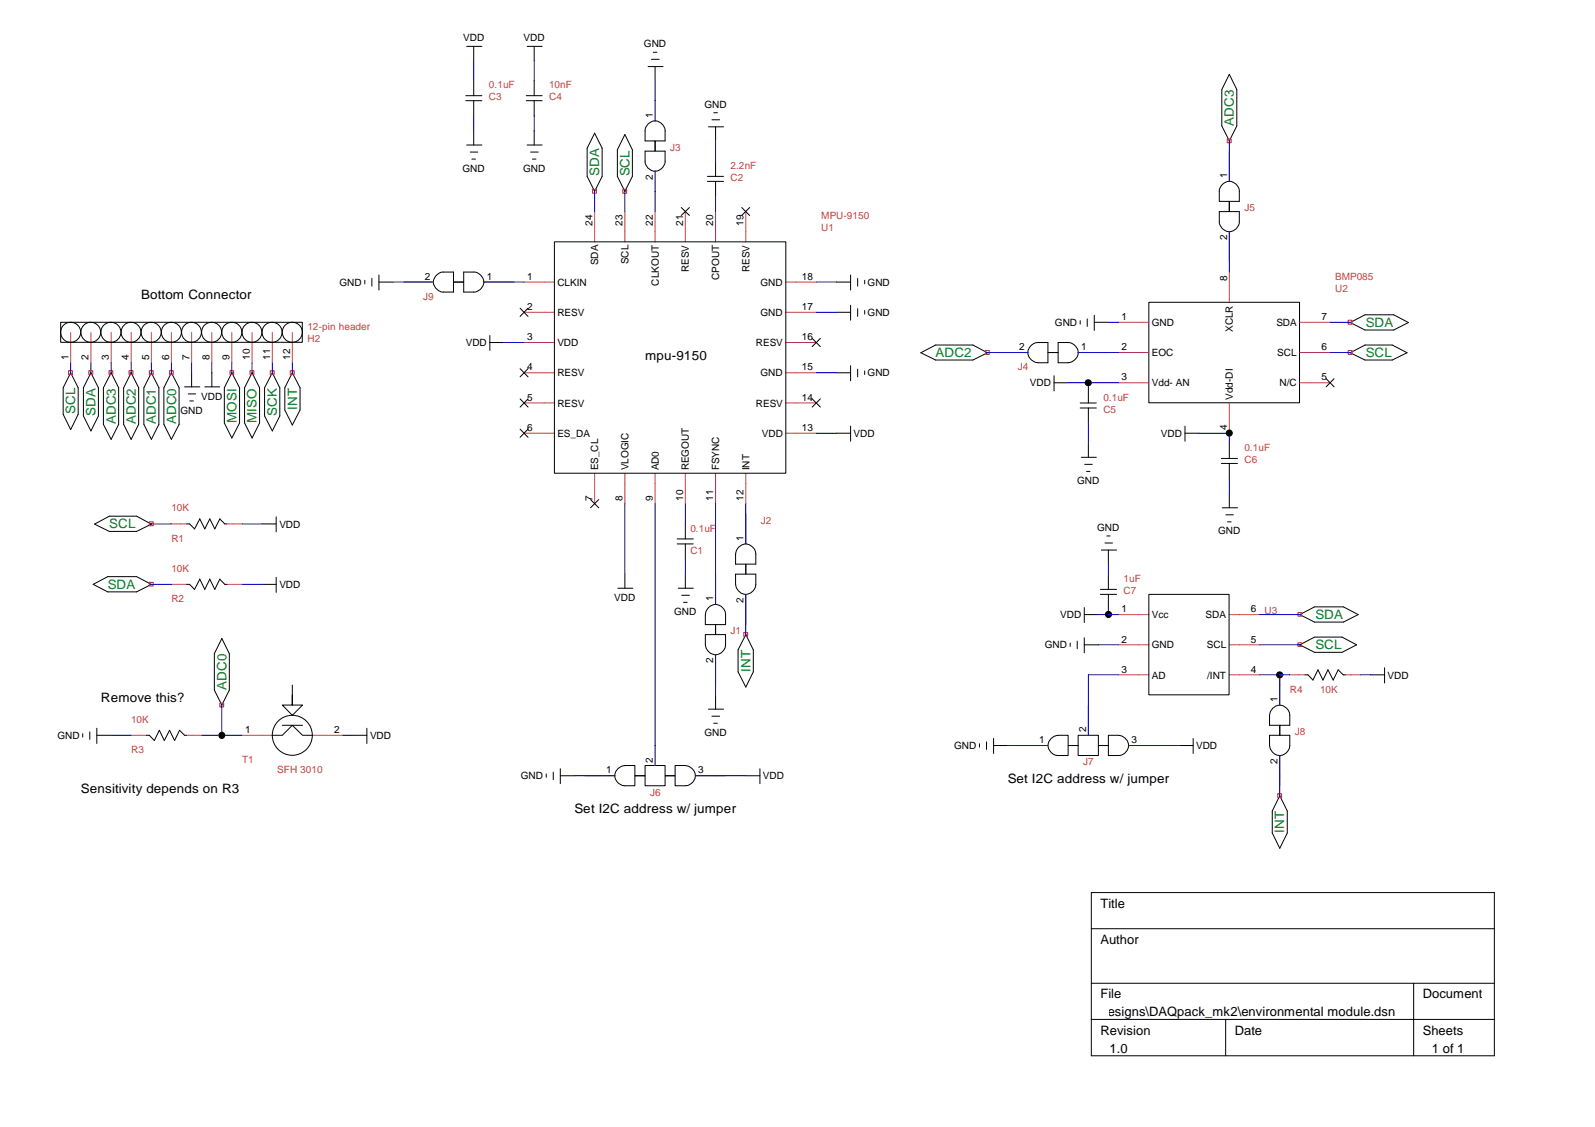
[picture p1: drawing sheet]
<svg xmlns="http://www.w3.org/2000/svg" width="297mm" height="210mm" viewBox="0 0 297 210" stroke-linecap="round" stroke-linejoin="round" font-family="sans-serif">
<g fill="none" stroke="#000" stroke-width=".19">
<path d="M86.7 18.8h3M86.7 17.8h3M86.9 8.6h2.8M88.2 8.6v2.7M88.2 15v2.8M88.2 18.8v2.8M98 18.8h3M98 17.8h3M98.2 8.6h2.8M99.5 8.6v2.7M99.5 15v2.8M99.5 18.8v2.8"/>
<path d="M120.7 12.4h2.8M121.3 11h1.5M121.7 9.7h.6M122 12.4v2.6M228.9 13.8l1.4 2.9v6.8l-1.4 2.7-1.4-2.7v-6.8zM86.9 27h2.8M87.6 28.3h1.4M87.9 29.6h.7M88.2 24.4v2.6M98.2 27h2.8M98.8 28.3h1.4M99.1 29.6h.7"/>
<path d="M99.5 24.4v2.6M110.7 24.8l1.4 2.8v5.3l-1.4 2.7-1.4-2.7v-5.3zM116.4 25.1l1.4 2.8v5l-1.4 2.7-1.4-2.7v-5zM120.6 23.2a1.86 1.86 0 0 1 2-.5 1.86 1.86 0 0 1 1.3 1.7v1.8h-1.9v2h1.9v1.8a1.86 1.86 0 0 1-1.9 1.9 1.86 1.86 0 0 1-1.9-1.9v-1.8h1.9v-2h-1.9v-2.1zM126.9 38.7l1.5 1.4M128.4 38.7l-1.5 1.4M131.7 33.8h3M131.7 32.9h3M131.9 23.6h2.8M132.6 22.3h1.4M132.9 21h.7M133.3 23.6v2.6"/>
<path d="M133.3 30v2.9M133.3 33.8v2.8M138.1 38.7l1.5 1.4M139.6 38.7l-1.5 1.4M227.7 34.2a1.86 1.86 0 0 1 2-.2 1.86 1.86 0 0 1 1.1 1.6v1.9h-1.9v1.9h1.9v1.9a1.86 1.86 0 0 1-1.9 1.8 1.86 1.86 0 0 1-1.8-1.8v-1.9h1.8v-1.9h-1.8v-2.2zM67.9 52.2v.7M69.3 51.9v1.4M70.6 51.2v2.8M70.6 52.5h2.6M81.2 51.4l1.1-.7h2.2v1.8h1.9v-1.8h1.8a1.86 1.86 0 0 1 1.9 1.8 1.86 1.86 0 0 1-1.9 1.9h-1.8v-1.9h-1.9v1.9h-1.9a1.86 1.86 0 0 1-1.7-1.1 1.86 1.86 0 0 1 .3-1.9zM96.9 57.4l1.4 1.5M98.3 57.4l-1.4 1.5"/>
<path d="M103.2 45h43.1v43.1h-43.1zM155.8 52.5h2.6M155.8 58.2h2.6M158.4 51.2v2.8M158.4 56.9v2.7M159.7 51.9v1.4M159.7 57.5v1.4M161 52.2v.7M161 57.8v.7M201.2 59.7v.7M202.5 59.4v1.4M203.8 58.7v2.9"/>
<path d="M213.9 56.3h28.1v18.7h-28.1zM11.3 60h45v3.8h-45zM13.2 69.4l1.4 2.8v5l-1.4 2.8-1.4-2.8v-5zM16.9 69.4l1.4 2.8v5.3l-1.4 2.8-1.4-2.8v-5.3zM20.7 69.4l1.4 2.8v6.8l-1.4 2.8-1.4-2.8v-6.8zM24.4 69.4l1.4 2.8v6.8l-1.4 2.8-1.4-2.8v-6.8zM28.2 69.4l1.4 2.8v6.8l-1.4 2.8-1.4-2.8v-6.8zM31.9 69.4l1.5 2.8v6.8l-1.5 2.8-1.4-2.8v-6.8zM34.4 72.1h2.8M35 73.4h1.4M35.3 74.7h.7M35.7 69.4v2.7"/>
<path d="M38.1 72.1h2.8M39.5 69.4v2.7M43.2 69.4l1.4 2.8v6.6l-1.4 2.8-1.4-2.8v-6.6zM46.9 69.4l1.4 2.8v6.6l-1.4 2.8-1.4-2.8v-6.6zM50.7 69.4l1.4 2.8v5.3l-1.4 2.8-1.4-2.8v-5.3zM54.4 69.4l1.5 2.8v4.2l-1.5 2.8-1.4-2.8v-4.2zM91.2 62.5v2.8M91.2 63.8h2.6M96.9 68.7l1.4 1.5M96.9 74.3l1.4 1.5M96.9 79.9l1.4 1.5M98.3 68.7l-1.4 1.5"/>
<path d="M98.3 74.3l-1.4 1.5M98.3 79.9l-1.4 1.5M151.3 74.3l1.5 1.5M151.3 63l1.5 1.6M152.8 74.3l-1.5 1.5M152.8 63l-1.5 1.6M155.8 69.4h2.6M158.4 68.1v2.8M158.4 79.4v2.8M159.7 68.7v1.5M161 69.1v.7M171.5 65.7l2.7-1.4h7l2.7 1.4-2.7 1.4h-7z"/>
<path d="M192.1 64.3l.8-.5h2.3v1.9h1.9v-1.9h1.8a1.88 1.88 0 0 1 1.9 1.9 1.88 1.88 0 0 1-1.9 1.9h-1.8v-1.9h-1.9v1.9h-1.9a1.88 1.88 0 0 1-1.7-1.3 1.88 1.88 0 0 1 .5-2zM196.3 70v2.8M196.3 71.3h2.6M201.2 75.1h3M201.2 76h3M202.7 72.2v2.9M202.7 76v2.8M203.8 60h2.6M220.7 79.4v2.8M247 70.5l1.5 1.6M248.5 70.5l-1.5 1.6M251.5 60.1l2.7-1.5h5.3l2.8 1.5-2.8 1.4h-5.3z"/>
<path d="M251.5 65.7l2.7-1.4h5.1l2.7 1.4-2.7 1.4h-5.1zM17.6 97.6l2.8-1.5h5l2.8 1.5-2.8 1.4h-5zM34.8 97.6h.5l.9 .9 1-1.9 .9 1.9 1-1.9 .9 1.9 .9-1.9 1 1h.3M48.8 97.6h2.6M51.4 96.3v2.8M110 93l1.5 1.6M111.5 93l-1.5 1.6M127.6 97.6v2.8M155.8 80.7h2.6M201.4 85.2h2.8M202 86.5h1.4M202.3 87.8h.7"/>
<path d="M202.7 82.5v2.7M206.1 99.8h.7M220.7 80.7h2.6M227.5 86.3h3M227.5 85.4h3M227.6 94.6h2.9M228.3 95.9h1.4M228.6 97.2h.7M228.9 82.5v2.9M228.9 86.3v2.8M228.9 91.9v2.7M17.4 108.8l2.7-1.4h5.3l2.8 1.4-2.8 1.4h-5.3z"/>
<path d="M34.8 108.8h.5l.9 1 1-1.9 .9 1.9 1-1.9 .9 1.9 .9-1.9 1 .9h.3M41.3 118.9l1.4 2.9v6.7l-1.4 2.8-1.4-2.8v-6.7zM48.8 108.8h2.6M51.4 107.5v2.8M115.1 109.6h2.8M116.4 106.9v2.7M126.1 101.3h3M126.1 100.4h3M126.3 109.6h2.8M127 110.9h1.4M127.3 112.2h.7M127.6 101.3v2.8"/>
<path d="M127.6 106.9v2.7M131.9 113.2a1.86 1.86 0 0 1 2.1-.5 1.86 1.86 0 0 1 1.1 1.8v1.8h-1.8v1.9h1.8v1.9a1.88 1.88 0 0 1-1.9 1.9 1.88 1.88 0 0 1-1.8-1.9v-1.9h1.9v-1.9h-1.9v-2.1zM137.6 101.9a1.86 1.86 0 0 1 2-.4 1.86 1.86 0 0 1 1.2 1.7v1.9h-1.9v1.8h1.9v1.9a1.88 1.88 0 0 1-1.9 1.9 1.88 1.88 0 0 1-1.9-1.9v-1.9h1.9v-1.8h-1.9v-2.2zM138.9 118.2l1.4 2.8v4.1l-1.4 2.9-1.4-2.9v-4.1zM199.3 119.8v.6M200.6 119.4v1.4M201.9 113.2v2.8M201.9 118.8v2.8M201.9 114.5h2.7M204.9 110.7h3M204.9 109.8h3M205.1 102.4h2.8"/>
<path d="M205.8 101.1h1.4M206.4 102.4v2.7M206.4 106.9v2.9M206.4 110.7v2.8M213.9 110.7h15v18.7h-15zM242.1 114.5l2.7-1.5h5.4l2.7 1.5-2.7 1.4h-5.4zM15.4 136.7v.6M16.7 136.3v1.4M18 136.9h2.7M18 135.6v2.9M27.3 136.9h.5l.9 1 1-1.9 .9 1.9 1-1.9 .9 1.9 .9-1.9 1 .9h.4M50.7 136.9h1.9l1.8-1.8 1.9 1.8h1.9"/>
<path d="M52.6 135.1h3.7M54.4 127.6v3.7h-1.8l1.8 1.9 1.9-1.9h-1.9v-1.8M65.7 136.9h2.6M68.3 135.6v2.9M131.9 132.1h2.8M132.6 133.4h1.4M132.9 134.7h.7M133.3 129.5v2.6M182.4 138.5v.6M183.7 138.2v1.4M185 137.5v2.8M185 138.9h2.7"/>
<path d="M195.7 137.5l1.1-.5 2.1-.1v2h1.9v-2h3.8v2h1.8v-2h1.9a1.88 1.88 0 0 1 1.9 1.9 1.88 1.88 0 0 1-1.9 1.9h-1.9v-1.8h-1.8v1.8h-3.8v-1.8h-1.9v1.8h-1.8a1.86 1.86 0 0 1-1.8-1.1 1.86 1.86 0 0 1 .4-2.1zM201.9 120.1h2.7M219.6 138.9h2.6M222.2 137.5v2.8M237 131.9a1.86 1.86 0 0 1 2-.4 1.86 1.86 0 0 1 1.2 1.7v1.9h-1.9v1.8h1.9v2a1.88 1.88 0 0 1-1.9 1.8 1.88 1.88 0 0 1-1.9-1.8v-2h1.9v-1.8h-1.9l.1-2.2zM242.1 120.1l2.7-1.4h5.1l2.7 1.4-2.7 1.4h-5.1zM243 125.7h.6l.9 1 .9-1.9 1 1.9 .9-1.9 1 1.9 .9-1.9 .9 .9h.4M255.2 125.7h2.6M257.8 124.4v2.8M101.7 144.1v.7M103 143.8v1.4M104.3 143.2v2.8"/>
<path d="M104.3 144.5h2.7M115.1 143.2l1-.6h2.1v1.9h1.9v-1.9h3.8v1.9h1.8v-1.9h1.9a1.88 1.88 0 0 1 1.9 1.9 1.88 1.88 0 0 1-1.9 1.8h-1.9v-1.8h-1.8v1.8h-3.8v-1.8h-1.9v1.8h-1.8a1.87 1.87 0 0 1-1.7-1.1 1.87 1.87 0 0 1 .4-2zM138.9 144.5h2.6M141.5 143.2v2.8M238.3 148.2l1.4 2.8v4.2l-1.4 2.8-1.4-2.8v-4.2zM203.2 166.2h75.1v30.4h-75.1zM203.2 173h75.1M203.2 183.1h75.1M203.2 189.9h75.1M228.3 189.9v6.7M263.3 183.1v13.5"/>
<circle cx="13.2" cy="61.9" r="1.87"/>
<circle cx="16.9" cy="61.9" r="1.86"/>
<circle cx="20.6" cy="61.9" r="1.87"/>
<circle cx="24.4" cy="61.9" r="1.86"/>
<circle cx="28.1" cy="61.9" r="1.87"/>
<circle cx="31.9" cy="61.9" r="1.87"/>
<circle cx="35.6" cy="61.9" r="1.86"/>
<circle cx="39.4" cy="61.9" r="1.87"/>
<circle cx="43.2" cy="61.9" r="1.87"/>
<circle cx="46.9" cy="61.9" r="1.86"/>
<circle cx="50.7" cy="61.9" r="1.87"/>
<circle cx="54.4" cy="61.9" r="1.87"/>
<circle cx="202.7" cy="71.3" r=".56"/>
<circle cx="228.9" cy="80.7" r=".56"/>
<circle cx="206.4" cy="114.4" r=".57"/>
<circle cx="41.3" cy="137" r=".56"/>
<circle cx="54.4" cy="136.9" r="3.7"/>
<circle cx="238.3" cy="125.7" r=".57"/>
</g>
<g fill="none" stroke="#f00" stroke-width=".19">
<path d="M110.4 35.3h.7v.7h-.7zM116 35.3h.7v.7h-.7zM228.6 25.9h.7v.7h-.7zM251.1 59.6h.7v.8h-.7zM12.8 69h.7v.8h-.7zM16.5 69h.8v.8h-.8zM20.3 69h.7v.8h-.7zM24 69h.8v.8h-.8zM27.8 69h.7v.8h-.7zM31.6 69h.7v.8h-.7zM42.8 69h.7v.8h-.7zM46.6 69h.7v.8h-.7z"/>
<path d="M50.3 69h.8v.8h-.8zM54.1 69h.7v.8h-.7zM183.6 65.3h.6v.7h-.6zM251.1 65.3h.7v.7h-.7zM27.8 97.2h.7v.7h-.7zM27.8 108.5h.7v.6h-.7zM138.5 117.8h.7v.7h-.7zM241.7 114.1h.7v.7h-.7zM241.7 119.7h.7v.7h-.7zM40.9 131h.8v.7h-.8zM238 147.8h.7v.7h-.7z"/>
</g>
<g fill="none" stroke="#c04040" stroke-width=".19">
<path d="M122 16.9v5.6M110.7 39.4v5.6M116.4 39.4v5.6M122 31.9v5.6M122 39.4v5.6M127.6 39.4v5.6M133.3 39.4v5.6M138.9 39.4v5.6M228.9 28.2v5.6M75.1 52.5h5.6M90.1 52.5h5.6M97.6 52.5h5.6"/>
<path d="M97.6 58.2h5.6M146.4 52.5h5.6M146.4 58.2h5.6M228.9 43.1v5.7M228.9 50.7v5.6M13.2 61.9v5.7M16.9 61.9v5.7M20.7 61.9v5.7M24.4 61.9v5.7M28.2 61.9v5.7M31.9 61.9v5.7M35.7 61.9v5.7"/>
<path d="M39.5 61.9v5.7M43.2 61.9v5.7M46.9 61.9v5.7M50.7 61.9v5.7M54.4 61.9v5.7M97.6 63.8h5.6M97.6 69.4h5.6M97.6 75.1h5.6M146.4 63.8h5.6M146.4 69.4h5.6M146.4 75.1h5.6M185.8 65.7h5.6"/>
<path d="M200.8 65.7h5.6M208.3 60h5.6M208.3 65.7h5.6M208.3 71.3h5.6M228.9 75.1v5.6M242.1 60h5.6M242.1 65.7h5.6M242.1 71.3h5.6M31.9 97.6h2.9M42.2 97.6h2.9M97.6 80.7h5.6M110.7 88.2v5.6"/>
<path d="M116.4 88.2v5.6M122 88.2v5.6M127.6 88.2v5.6M133.3 88.2v5.6M138.9 88.2v5.6M138.9 95.7v5.6M146.4 80.7h5.6M31.9 108.8h2.9M42.2 108.8h2.9M133.3 106.9v5.7M138.9 110.7v5.6M208.3 114.5h5.6"/>
<path d="M228.9 114.5h5.7M24.4 136.9h2.9M34.8 136.9h2.7M45.1 136.9h5.6M58.2 136.9h5.6M122 136.9v5.7M133.3 122v5.6M189.5 138.9h5.7M202.7 131.3v5.6M208.3 120.1h5.6M208.3 125.7h5.6M210.2 138.9h5.6"/>
<path d="M228.9 120.1h5.7M228.9 125.7h5.7M238.3 125.7v5.6M240.2 125.7h2.8M250.5 125.7h2.8M108.9 144.5h5.6M129.5 144.5h5.6M238.3 140.7v5.6"/>
</g>
<g fill="none" stroke="#00f" stroke-width=".19">
<path d="M88.2 11.3v3.7M99.5 11.3v3.7M122 15v7.5M88.2 21.6v2.8M99.5 21.6v2.8M110.7 35.6v3.8M116.4 35.6v3.8M122 31.9v7.5M133.3 26.2v3.8M133.3 36.6v2.8M228.9 26.2v7.6M73.2 52.5h7.5"/>
<path d="M90.1 52.5h7.5M152 58.2h3.8M152 52.5h3.8M228.9 43.1v7.6M13.2 67.6v1.8M16.9 67.6v1.8M20.7 67.6v1.8M24.4 67.6v1.8M28.2 67.6v1.8M31.9 67.6v1.8M35.7 67.6v1.8M39.5 67.6v1.8"/>
<path d="M43.2 67.6v1.8M46.9 67.6v1.8M50.7 67.6v1.8M54.4 67.6v1.8M93.8 63.8h3.8M152 69.4h3.8M183.9 65.7h7.5M198.9 71.3h9.4M200.8 65.7h7.5M202.7 71.3v.9M202.7 78.8v3.7M206.4 60h1.9"/>
<path d="M247.7 60h3.8M247.7 65.7h3.8M28.2 97.6h3.7M45.1 97.6h3.7M116.4 93.8v13.1M122 93.8v48.8M127.6 93.8v3.8M133.3 93.8v18.8M138.9 93.8v7.5M152 80.7h3.8M223.3 80.7h5.6v1.8M228.9 89.1v2.8"/>
<path d="M28.2 108.8h3.7M45.1 108.8h3.7M127.6 104.1v2.8M138.9 110.7v7.5M204.6 114.5h3.7M206.4 105.1v1.8M206.4 113.5v1M234.6 114.5h7.5M20.7 136.9h3.7M37.5 136.9h7.6M41.3 131.3v5.6M63.8 136.9h1.9"/>
<path d="M133.3 122v7.5M187.7 138.9h7.5M204.6 120.1h3.7M208.3 125.7h-5.6v11.2M210.2 138.9h9.4M234.6 125.7h5.6M234.6 120.1h7.5M238.3 125.7v5.6M253.3 125.7h1.9M107 144.5h7.5M129.5 144.5h9.4M238.3 140.7v7.5"/>
</g>
<g fill="#000">
<circle cx="202.7" cy="71.3" r=".56"/>
<circle cx="228.9" cy="80.7" r=".56"/>
<circle cx="206.4" cy="114.4" r=".57"/>
<circle cx="41.3" cy="137" r=".56"/>
<circle cx="238.3" cy="125.7" r=".57"/>
</g>
<g font-size="2.4" fill="#008020">
<text x="229.8" y="23.5" transform="rotate(-90 229.8 23.5)">ADC3</text>
<text x="111.6" y="32.8" transform="rotate(-90 111.6 32.8)">SDA</text>
<text x="117.2" y="32.9" transform="rotate(-90 117.2 32.9)">SCL</text>
<text x="254.3" y="60.9">SDA</text>
<text x="174.2" y="66.5">ADC2</text>
<text x="254.3" y="66.5">SCL</text>
<text x="14" y="77.2" transform="rotate(-90 14 77.2)">SCL</text>
<text x="17.8" y="77.5" transform="rotate(-90 17.8 77.5)">SDA</text>
<text x="51.6" y="77.5" transform="rotate(-90 51.6 77.5)">SCK</text>
<text x="55.3" y="76.4" transform="rotate(-90 55.3 76.4)">INT</text>
<text x="21.5" y="79" transform="rotate(-90 21.5 79)">ADC3</text>
<text x="25.3" y="79" transform="rotate(-90 25.3 79)">ADC2</text>
<text x="29" y="79" transform="rotate(-90 29 79)">ADC1</text>
<text x="32.8" y="79" transform="rotate(-90 32.8 79)">ADC0</text>
<text x="44.1" y="78.8" transform="rotate(-90 44.1 78.8)">MOSI</text>
<text x="47.8" y="78.8" transform="rotate(-90 47.8 78.8)">MISO</text>
<text x="20.4" y="98.4">SCL</text>
<text x="20.1" y="109.7">SDA</text>
<text x="245" y="115.3">SDA</text>
<text x="139.7" y="125.1" transform="rotate(-90 139.7 125.1)">INT</text>
<text x="245" y="120.9">SCL</text>
<text x="42.2" y="128.5" transform="rotate(-90 42.2 128.5)">ADC0</text>
<text x="239.2" y="155.2" transform="rotate(-90 239.2 155.2)">INT</text>
</g>
<g font-size="2.4">
<text x="26.3" y="55.8">Bottom Connector</text>
<text x="120.1" y="67">mpu-9150</text>
<text x="18.8" y="130.8">Remove this?</text>
<text x="15.1" y="147.7">Sensitivity depends on R3</text>
<text x="187.7" y="145.8">Set I2C address w/ jumper</text>
<text x="107" y="151.4">Set I2C address w/ jumper</text>
<text x="204.9" y="169.1">Title</text>
<text x="204.9" y="175.8">Author</text>
<text x="204.9" y="185.9">File</text>
<text x="265" y="185.9">Document</text>
<text x="172.6" y="189.3">C:\Users\Jack Ruby\Dropbox\Designs\DAQpack_mk2\environmental module.dsn</text>
<text x="204.9" y="192.7">Revision</text>
<text x="206.6" y="196.1">1.0</text>
<text x="230" y="192.7">Date</text>
<text x="265" y="192.7">Sheets</text>
<text x="266.7" y="196.1">1 of 1</text>
</g>
<g font-size="1.9">
<text x="86.3" y="7.7">VDD</text>
<text x="97.5" y="7.7">VDD</text>
<text x="119.9" y="8.8">GND</text>
<text x="121.6" y="22" transform="rotate(-90 121.6 22)">1</text>
<text x="131.2" y="20">GND</text>
<text x="86.1" y="32">GND</text>
<text x="97.4" y="32">GND</text>
<text x="121.6" y="33.5" transform="rotate(-90 121.6 33.5)">2</text>
<text x="228.5" y="33.2" transform="rotate(-90 228.5 33.2)">1</text>
<text x="110.3" y="42.1" transform="rotate(-90 110.3 42.1)">24</text>
<text x="115.9" y="42.1" transform="rotate(-90 115.9 42.1)">23</text>
<text x="121.6" y="42.1" transform="rotate(-90 121.6 42.1)">22</text>
<text x="127.2" y="42.1" transform="rotate(-90 127.2 42.1)">21</text>
<text x="132.8" y="42.1" transform="rotate(-90 132.8 42.1)">20</text>
<text x="138.5" y="42.1" transform="rotate(-90 138.5 42.1)">19</text>
<text x="228.5" y="44.7" transform="rotate(-90 228.5 44.7)">2</text>
<text x="63.2" y="53.2">GND</text>
<text x="79.1" y="52.1">2</text>
<text x="90.7" y="52.1">1</text>
<text x="98.2" y="52.1">1</text>
<text x="103.8" y="53.2">CLKIN</text>
<text x="111.4" y="49.4" transform="rotate(-90 111.4 49.4)">SDA</text>
<text x="117" y="49.2" transform="rotate(-90 117 49.2)">SCL</text>
<text x="122.7" y="53.2" transform="rotate(-90 122.7 53.2)">CLKOUT</text>
<text x="128.3" y="50.7" transform="rotate(-90 128.3 50.7)">RESV</text>
<text x="133.9" y="52.2" transform="rotate(-90 133.9 52.2)">CPOUT</text>
<text x="139.6" y="50.7" transform="rotate(-90 139.6 50.7)">RESV</text>
<text x="141.6" y="53.2">GND</text>
<text x="149.3" y="52.1">18</text>
<text x="161.6" y="53.2">GND</text>
<text x="228.5" y="52.3" transform="rotate(-90 228.5 52.3)">8</text>
<text x="98.2" y="57.7">2</text>
<text x="103.8" y="58.8">RESV</text>
<text x="141.6" y="58.8">GND</text>
<text x="149.3" y="57.7">17</text>
<text x="161.6" y="58.8">GND</text>
<text x="208.9" y="59.6">1</text>
<text x="246.1" y="59.6">7</text>
<text x="86.7" y="64.5">VDD</text>
<text x="98.2" y="63.4">3</text>
<text x="103.8" y="64.5">VDD</text>
<text x="140.8" y="64.5">RESV</text>
<text x="149.3" y="63.4">16</text>
<text x="189.8" y="65.2">2</text>
<text x="196.5" y="60.7">GND</text>
<text x="201.4" y="65.2">1</text>
<text x="208.9" y="65.2">2</text>
<text x="214.5" y="60.7">GND</text>
<text x="229.6" y="61.8" transform="rotate(-90 229.6 61.8)">XCLR</text>
<text x="237.7" y="60.7">SDA</text>
<text x="246.1" y="65.2">6</text>
<text x="12.7" y="67" transform="rotate(-90 12.7 67)">1</text>
<text x="16.5" y="67" transform="rotate(-90 16.5 67)">2</text>
<text x="20.3" y="67" transform="rotate(-90 20.3 67)">3</text>
<text x="24" y="67" transform="rotate(-90 24 67)">4</text>
<text x="27.8" y="67" transform="rotate(-90 27.8 67)">5</text>
<text x="31.5" y="67" transform="rotate(-90 31.5 67)">6</text>
<text x="35.3" y="67" transform="rotate(-90 35.3 67)">7</text>
<text x="39" y="67" transform="rotate(-90 39 67)">8</text>
<text x="42.8" y="67" transform="rotate(-90 42.8 67)">9</text>
<text x="46.5" y="67" transform="rotate(-90 46.5 67)">10</text>
<text x="50.3" y="67" transform="rotate(-90 50.3 67)">11</text>
<text x="54" y="67" transform="rotate(-90 54 67)">12</text>
<text x="98.2" y="69">4</text>
<text x="103.8" y="70.1">RESV</text>
<text x="141.6" y="70.1">GND</text>
<text x="149.3" y="69">15</text>
<text x="161.6" y="70.1">GND</text>
<text x="191.8" y="72">VDD</text>
<text x="208.9" y="70.9">3</text>
<text x="214.5" y="66.3">EOC</text>
<text x="214.5" y="72">Vdd- AN</text>
<text x="237.9" y="66.3">SCL</text>
<text x="238.3" y="72">N/C</text>
<text x="246.1" y="70.9">5</text>
<text x="33.6" y="77">GND</text>
<text x="37.5" y="74.4">VDD</text>
<text x="98.2" y="74.6">5</text>
<text x="103.8" y="75.7">RESV</text>
<text x="140.8" y="75.7">RESV</text>
<text x="149.3" y="74.6">14</text>
<text x="229.6" y="74.5" transform="rotate(-90 229.6 74.5)">Vdd-DI</text>
<text x="98.2" y="80.3">6</text>
<text x="103.8" y="81.4">ES_DA</text>
<text x="141.9" y="81.4">VDD</text>
<text x="149.3" y="80.3">13</text>
<text x="159" y="81.4">VDD</text>
<text x="216.2" y="81.4">VDD</text>
<text x="228.5" y="80.1" transform="rotate(-90 228.5 80.1)">4</text>
<text x="111.4" y="87.6" transform="rotate(-90 111.4 87.6)">ES_CL</text>
<text x="117" y="87.6" transform="rotate(-90 117 87.6)">VLOGIC</text>
<text x="122.7" y="87.6" transform="rotate(-90 122.7 87.6)">AD0</text>
<text x="128.3" y="87.6" transform="rotate(-90 128.3 87.6)">REGOUT</text>
<text x="133.9" y="87.6" transform="rotate(-90 133.9 87.6)">FSYNC</text>
<text x="139.6" y="87.6" transform="rotate(-90 139.6 87.6)">INT</text>
<text x="110.3" y="93.3" transform="rotate(-90 110.3 93.3)">7</text>
<text x="115.9" y="93.3" transform="rotate(-90 115.9 93.3)">8</text>
<text x="121.6" y="93.3" transform="rotate(-90 121.6 93.3)">9</text>
<text x="127.2" y="93.3" transform="rotate(-90 127.2 93.3)">10</text>
<text x="132.8" y="93.3" transform="rotate(-90 132.8 93.3)">11</text>
<text x="138.5" y="93.3" transform="rotate(-90 138.5 93.3)">12</text>
<text x="200.6" y="90.2">GND</text>
<text x="52" y="98.3">VDD</text>
<text x="138.5" y="100.8" transform="rotate(-90 138.5 100.8)">1</text>
<text x="204.3" y="98.8">GND</text>
<text x="226.9" y="99.5">GND</text>
<text x="52" y="109.5">VDD</text>
<text x="114.4" y="111.9">VDD</text>
<text x="132.8" y="112" transform="rotate(-90 132.8 112)">1</text>
<text x="138.5" y="112.3" transform="rotate(-90 138.5 112.3)">2</text>
<text x="125.6" y="114.6">GND</text>
<text x="197.4" y="115.1">VDD</text>
<text x="208.9" y="114">1</text>
<text x="208.9" y="119.7">2</text>
<text x="214.5" y="115.1">Vcc</text>
<text x="224.5" y="115.1">SDA</text>
<text x="233" y="114">6</text>
<text x="233" y="119.7">5</text>
<text x="132.8" y="123.6" transform="rotate(-90 132.8 123.6)">2</text>
<text x="194.6" y="120.8">GND</text>
<text x="208.9" y="125.3">3</text>
<text x="214.5" y="120.8">GND</text>
<text x="224.7" y="120.8">SCL</text>
<text x="233" y="125.3">4</text>
<text x="214.5" y="126.4">AD</text>
<text x="224.8" y="126.4">/INT</text>
<text x="237.9" y="130.8" transform="rotate(-90 237.9 130.8)">1</text>
<text x="258.4" y="126.4">VDD</text>
<text x="10.7" y="137.7">GND</text>
<text x="45.6" y="136.5">1</text>
<text x="62.2" y="136.5">2</text>
<text x="68.9" y="137.7">VDD</text>
<text x="131.2" y="137.1">GND</text>
<text x="202.3" y="136.4" transform="rotate(-90 202.3 136.4)">2</text>
<text x="121.6" y="142" transform="rotate(-90 121.6 142)">2</text>
<text x="177.7" y="139.5">GND</text>
<text x="193.5" y="138.4">1</text>
<text x="210.7" y="138.4">3</text>
<text x="222.8" y="139.5">VDD</text>
<text x="237.9" y="142.3" transform="rotate(-90 237.9 142.3)">2</text>
<text x="97" y="145.2">GND</text>
<text x="112.9" y="144.1">1</text>
<text x="130" y="144.1">3</text>
<text x="142.1" y="145.2">VDD</text>
</g>
<g font-size="1.9" fill="#c04040">
<text x="91.1" y="16.5">0.1uF</text>
<text x="102.3" y="16.5">10nF</text>
<text x="91.1" y="18.7">C3</text>
<text x="102.3" y="18.7">C4</text>
<text x="124.8" y="28.1">J3</text>
<text x="136.1" y="33.7">C2</text>
<text x="136.1" y="31.5">2.2nF</text>
<text x="152.9" y="40.9">MPU-9150</text>
<text x="231.8" y="39.4">J5</text>
<text x="152.9" y="43.1">U1</text>
<text x="248.7" y="52.1">BMP085</text>
<text x="78.8" y="55.9">J9</text>
<text x="248.7" y="54.4">U2</text>
<text x="57.3" y="63.8">H2</text>
<text x="57.3" y="61.5">12-pin header</text>
<text x="189.5" y="69">J4</text>
<text x="205.5" y="76.9">C5</text>
<text x="205.5" y="74.6">0.1uF</text>
<text x="231.8" y="84">0.1uF</text>
<text x="231.8" y="86.3">C6</text>
<text x="31.9" y="95.2">10K</text>
<text x="31.9" y="100.9">R1</text>
<text x="128.6" y="99">0.1uF</text>
<text x="141.7" y="97.5">J2</text>
<text x="31.9" y="106.5">10K</text>
<text x="128.6" y="103.2">C1</text>
<text x="31.9" y="112.1">R2</text>
<text x="209.3" y="110.7">C7</text>
<text x="209.3" y="108.4">1uF</text>
<text x="136.1" y="118.2">J1</text>
<text x="235.5" y="114.4">U3</text>
<text x="240.2" y="129">R4</text>
<text x="245.8" y="129">10K</text>
<text x="24.4" y="134.7">10K</text>
<text x="241.1" y="136.9">J8</text>
<text x="24.4" y="140.3">R3</text>
<text x="45.1" y="142.2">T1</text>
<text x="201.7" y="142.5">J7</text>
<text x="51.6" y="144.1">SFH 3010</text>
<text x="121.1" y="148.2">J6</text>
</g>
</svg>
